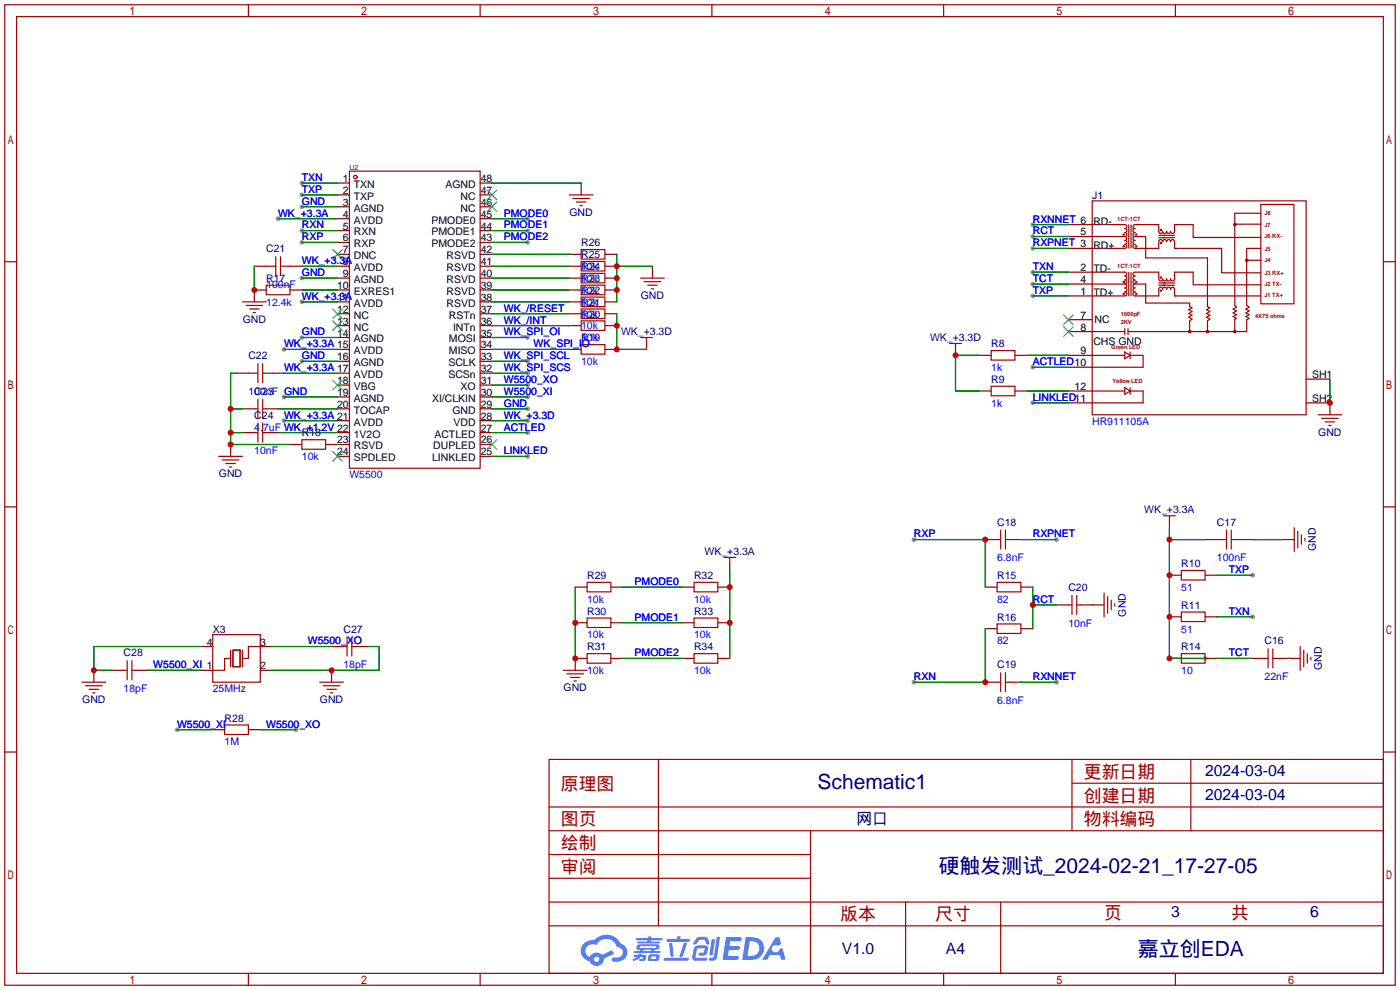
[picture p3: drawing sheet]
<svg xmlns="http://www.w3.org/2000/svg" width="299mm" height="212mm" viewBox="0 0 299 212" stroke-linecap="round" stroke-linejoin="round" font-family="sans-serif">
<g fill="#999">
<circle cx="220.7" cy="63.2" r=".51"/>
<circle cx="220.7" cy="58.2" r=".51"/>
<circle cx="220.7" cy="53.1" r=".51"/>
<circle cx="220.7" cy="60.7" r=".51"/>
<circle cx="220.7" cy="50.5" r=".51"/>
<circle cx="220.7" cy="48" r=".51"/>
<circle cx="220.7" cy="78.5" r=".51"/>
<circle cx="220.7" cy="86.1" r=".51"/>
<circle cx="267.7" cy="122.9" r=".51"/>
<circle cx="267.7" cy="131.8" r=".51"/>
<circle cx="257.6" cy="140.7" r=".51"/>
<circle cx="195.3" cy="115.3" r=".51"/>
<circle cx="195.3" cy="145.8" r=".51"/>
<circle cx="225.8" cy="145.8" r=".51"/>
<circle cx="225.8" cy="115.3" r=".51"/>
<circle cx="64.5" cy="39.1" r=".51"/>
<circle cx="64.5" cy="41.7" r=".51"/>
<circle cx="64.5" cy="44.2" r=".51"/>
<circle cx="59.4" cy="46.7" r=".51"/>
<circle cx="64.5" cy="49.3" r=".51"/>
<circle cx="64.5" cy="51.8" r=".51"/>
<circle cx="64.5" cy="59.4" r=".51"/>
<circle cx="64.5" cy="64.5" r=".51"/>
<circle cx="64.5" cy="72.1" r=".51"/>
<circle cx="60.7" cy="74.7" r=".51"/>
<circle cx="64.5" cy="77.2" r=".51"/>
<circle cx="60.7" cy="84.8" r=".51"/>
<circle cx="60.7" cy="89.9" r=".51"/>
<circle cx="112.8" cy="97.5" r=".51"/>
<circle cx="112.8" cy="92.5" r=".51"/>
<circle cx="112.8" cy="89.9" r=".51"/>
<circle cx="112.8" cy="87.4" r=".51"/>
<circle cx="112.8" cy="84.8" r=".51"/>
<circle cx="112.8" cy="82.3" r=".51"/>
<circle cx="112.8" cy="79.8" r=".51"/>
<circle cx="112.8" cy="77.2" r=".51"/>
<circle cx="112.8" cy="72.1" r=".51"/>
<circle cx="112.8" cy="51.8" r=".51"/>
<circle cx="112.8" cy="49.3" r=".51"/>
<circle cx="112.8" cy="46.7" r=".51"/>
<circle cx="37.8" cy="156" r=".51"/>
<circle cx="63.2" cy="156" r=".51"/>
</g>
<g fill="none" stroke="#a10000" stroke-width=".25">
<path d="M1 1h297.2v209.6h-297.2zM3.6 3.6h292.1v204.4h-292.1zM53.1 1v2.6M102.6 1v2.6M152.1 1v2.6M201.7 1v2.6M251.2 1v2.6M1 55.9h2.6M295.7 55.9h2.5M1 108.3h2.6M295.7 108.3h2.5M1 160.7h2.6"/>
<path d="M117.3 162.3h178.4v45.7h-178.4zM117.3 177.5h178.4M117.3 172.5h178.4M140.7 162.3v35.6M173.2 177.5v30.5M229.1 162.3v15.2M229.1 167.4h66.6M254.5 162.3v15.2M295.7 160.7h2.5M117.3 182.6h55.9M117.3 197.9h178.4M117.3 192.8h178.4"/>
<path d="M117.3 187.7h55.9M193.5 192.8v15.2M213.9 192.8v15.2M53.1 208v2.6M102.6 208v2.6M152.1 208v2.6M201.7 208v2.6M251.2 208v2.6"/>
</g>
<g fill="#5487ff">
<path d="M155.2 200.3h2.6a.48 .48 0 0 1 .7 .4 .48 .48 0 0 1-.6 .4h-1.8l-.2 1.1h1.9a.43 .43 0 0 1 .4 .4 .43 .43 0 0 1-.5 .4h-1.9l-.2 1.3h1.7a.45 .45 0 0 1 .5 .2 .45 .45 0 0 1-.1 .6h-3.3z"/>
<path d="M165.7 200.3h.9l.4 1.5-.8 .3a.84 .84 0 0 0-1.2 .3 .84 .84 0 0 0 .4 1.1 .84 .84 0 0 0 1.1-.4l.1-.2 .6-.3 .7 2.5h-1l-.2-1h-2.1l-.6 1h-1.1z"/>
<path d="M152.1 200.8h.7l-.5 3.1a.36 .36 0 0 1-.3 .3 .36 .36 0 0 1-.4-.3z"/>
<path d="M153.2 200.2h.7l-.6 4.3a1.13 1.13 0 0 1-1.8 .6l.2-.4h.7l.2-.2z"/>
<path d="M148.9 200.6l.6-.4h1a.77 .77 0 0 1 .9 .5l.3 1-.2 .2h-.5l-.3-.9-.2-.2-1 .1-.7 1-.6-.1-.1-.2z"/>
<path d="M148.4 202.4l.6-.3h1.7a.81 .81 0 0 1 .7 .5 .81 .81 0 0 1-.2 .8 .81 .81 0 0 1-.9 .8h-.7a.32 .32 0 0 1-.3-.3 .32 .32 0 0 1 .4-.3h.7l.2-.9-1.6 .1-.4 1.8 2.2 .1a.32 .32 0 0 1 .3 .4 .32 .32 0 0 1-.4 .2h-2.2l-.5-.3-.1-.5z"/>
<path d="M141.9 204.7h5a.33 .33 0 0 1 .3 .3 .33 .33 0 0 1-.3 .3h-4.9l-.2-.1z"/>
<path d="M146.1 201.5h.8l-.7 2a.98 .98 0 0 1-.7 1.1l-.3-.3z"/>
<path d="M143 201.6h.7l.3 2.5a.34 .34 0 0 1-.3 .4 .34 .34 0 0 1-.4-.3z"/>
<path d="M142.5 200.7h2.1l.3-.6h.6l-.1 .6h1.7a.32 .32 0 0 1 .4 .3 .32 .32 0 0 1-.4 .3h-4.5l-.2-.2z"/>
<path d="M135.5 204.1h.9l.1-.3h.6v.3h.8a.82 .82 0 0 1-.5 1.3h-.8v-.4l.7-.1 .1-.3a.68 .68 0 0 0-1 .4l-1.1 .4-.1-.4 .9-.5h-.7z"/>
<path d="M136 200.5h2.4l.1-.3h.7v.3h2.2l.2 .3-.2 .2h-2.3v.2h1.8l.2 .3-.2 .1h-4.5l-.1-.4h2l.1-.2h-2.3l-.1-.2z"/>
<path d="M159.4 200.3l-.8 4.9h1.7a2.5 2.5 0 0 0 3-2.5 2.5 2.5 0 0 0-3.1-2.4zM160.3 201.1a1.61 1.61 0 0 1 2 1.5 1.61 1.61 0 0 1-1.8 1.7h-.7z"/>
<path d="M136.2 202a.55 .55 0 0 0-.2 .8 .55 .55 0 0 0 .7 .2l.1 .3h-1.3v.3l5.4 .1 .3-.2-.2-.2h-1.2l.2-.3a.7 .7 0 0 0 .8-.3 .7 .7 0 0 0 0-.8l-4.2-.1zM136.8 202.3l3.3-.1 .1 .1-.2 .3h-3.2zM137.5 203h1.7l-.2 .3h-1.4z"/>
<path d="M138.6 204.2a1.05 1.05 0 0 0 0 1.2 2.91 2.91 0 0 0 2.2-.2 .98 .98 0 0 0 0-1.2h-1.6zM139.2 204.5l.9-.1 .1 .4-.2 .2-.8-.1z"/>
<path d="M124.9 201.6a2.23 2.23 0 0 0-.7 2.3 2.23 2.23 0 0 0 1.8 1.6 1.58 1.58 0 0 0 1.8 .9 1.58 1.58 0 0 0 1.3-1.5l2.2-1.1-.5-.7-2.1 1a1.65 1.65 0 0 0-2.7 .4 1.45 1.45 0 0 1-.8-1.9 1.45 1.45 0 0 1 2-.7l.3 .1a2.3 2.3 0 0 1 2.3-1.3 2.3 2.3 0 0 1 2 1.7 1.12 1.12 0 0 1 1.3 1 1.12 1.12 0 0 1-1.1 1.2h-.7a.45 .45 0 0 0-.6 .4 .45 .45 0 0 0 .5 .5 2.21 2.21 0 0 0 2.2-.5 2.21 2.21 0 0 0 .5-2.3 2.13 2.13 0 0 0-1.3-1.1 3.3 3.3 0 0 0-5.6-.7l-1.1 .1zM127 205a.57 .57 0 0 1 1.1 0 .57 .57 0 0 1-1.1 0z"/>
</g>
<g fill="none" stroke="#a10000" stroke-width=".25">
<path d="M74.7 36.6h27.9v63.5h-27.9zM56.9 56.9h2M58.9 54.9v4M59.9 56.9h2.1M59.9 54.9v4M121.7 41.7h5M122.4 42.4h3.6M123.2 43.2h2M124 43.9h.5M124.2 58.4h5.1v2.1h-5.1zM124.2 55.9h5.1v2h-5.1zM124.2 53.3h5.1v2.1h-5.1z"/>
<path d="M136.9 59.4h5.1M233.4 42.9h45.7v45.7h-45.7zM233.4 48h7a.42 .42 0 0 1 .4 .4 .42 .42 0 0 1-.4 .4 .43 .43 0 0 1 .4 .5 .43 .43 0 0 1-.4 .4 .43 .43 0 0 1 .4 .4 .43 .43 0 0 1-.4 .4M233.4 58.2h7a.42 .42 0 0 1 .4 .4 .42 .42 0 0 1-.4 .4 .43 .43 0 0 1 .4 .4 .43 .43 0 0 1-.4 .5 .43 .43 0 0 1 .4 .4 .43 .43 0 0 1-.4 .4M233.4 50.5h7M240.4 50.5a.42 .42 0 0 1 .4 .5 .42 .42 0 0 1-.4 .4 .43 .43 0 0 1 .4 .4 .43 .43 0 0 1-.4 .4 .43 .43 0 0 1 .4 .5 .43 .43 0 0 1-.4 .4h-7M241.2 48.1v4.9M241.2 58.2v5M241.7 48.1v4.9M241.7 58.2v5M242.6 50.5h2.2M242.6 50.5a.42 .42 0 0 0-.5 .5 .42 .42 0 0 0 .5 .4 .43 .43 0 0 0-.5 .4 .43 .43 0 0 0 .5 .4 .43 .43 0 0 0-.5 .5 .43 .43 0 0 0 .5 .4h5v-1.4a.42 .42 0 0 1 .5-.5 .42 .42 0 0 1 .4 .5 .43 .43 0 0 1 .4-.5 .43 .43 0 0 1 .4 .5 .43 .43 0 0 1 .5-.5 .43 .43 0 0 1 .4 .5"/>
<path d="M244.9 50.6v4.5h13.2v10.4l.5 .3-.7 .4 .7 .4-.7 .4 .7 .4-.7 .4 .7 .4-.5 .4v2.3M247.6 50.8h3.4M247.6 50.3h3.4M250.2 49.4a.42 .42 0 0 0 .4 .5 .42 .42 0 0 0 .4-.5v-1.4h4v2.8h14.5M250.2 59.6a.42 .42 0 0 0 .4 .5 .42 .42 0 0 0 .4-.5v-1.4h4v2.7h14.5M250.2 51.7a.42 .42 0 0 1 .4-.5 .42 .42 0 0 1 .4 .5v1.4h10.1v5.2h8.4M250.2 49.4a.43 .43 0 0 1-.4 .5 .43 .43 0 0 1-.5-.5 .43 .43 0 0 1-.4 .5 .43 .43 0 0 1-.4-.5 .42 .42 0 0 1-.4 .5 .42 .42 0 0 1-.5-.5v-1.4h-5a.42 .42 0 0 0-.5 .4 .42 .42 0 0 0 .5 .4 .43 .43 0 0 0-.5 .5 .43 .43 0 0 0 .5 .4 .43 .43 0 0 0-.5 .4 .43 .43 0 0 0 .5 .4M250.2 59.6a.43 .43 0 0 1-.4 .5 .43 .43 0 0 1-.5-.5 .43 .43 0 0 1-.4 .5 .43 .43 0 0 1-.4-.5 .42 .42 0 0 1-.4 .5 .42 .42 0 0 1-.5-.5v-1.4h-5a.42 .42 0 0 0-.5 .4 .42 .42 0 0 0 .5 .4 .43 .43 0 0 0-.5 .4 .43 .43 0 0 0 .5 .5 .43 .43 0 0 0-.5 .4 .43 .43 0 0 0 .5 .4M263.9 47.9h5.6M266.4 55.6h3.1M269.5 43.7h7v21.2h-7zM269.5 53.1h-3.1v12.2l.6 .3-.7 .5 .7 .3-.7 .5 .7 .4-.7 .3 .7 .5-.6 .2v2.6h-25.3"/>
<path d="M269.5 45.6h-5.6v19.7l.4 .3-.7 .5 .7 .3-.7 .5 .7 .4-.7 .3 .7 .5-.4 .1v2.7M51.8 64.5h5.1M52.6 65.3h3.5M53.1 79.8h2M53.3 66h2.1M54.1 66.8h.5M55.1 77.7v4.1M56.1 79.8h2.1M56.1 77.7v4.1M56.9 61h5.1v2h-5.1zM124.2 73.7h5.1v2h-5.1zM124.2 68.6h5.1v2h-5.1z"/>
<path d="M124.2 66h5.1v2.1h-5.1zM124.2 63.5h5.1v2h-5.1zM124.2 61h5.1v2h-5.1zM136.9 72.1h2.5M137.7 60.2h3.5M138.2 72.1v1.3M138.4 61h2.1M139.2 61.7h.5M202.9 73.4h2.6M204.2 73.4v1.3M211.8 74.9h5.1v2.1h-5.1zM233.4 70.9h7"/>
<path d="M233.4 75.9h7M233.4 60.7h7M240.4 60.7a.42 .42 0 0 1 .4 .4 .42 .42 0 0 1-.4 .4 .43 .43 0 0 1 .4 .5 .43 .43 0 0 1-.4 .4 .43 .43 0 0 1 .4 .4 .43 .43 0 0 1-.4 .4h-7M240.4 70.2v1.3M240.4 75.2l1.1 .7-1.1 .8zM241.1 70.2v1.3M241.5 75.9h2.8v2.6h-10.9M241.5 75.2v1.5M242.6 60.7h2.2M242.6 60.7a.42 .42 0 0 0-.5 .4 .42 .42 0 0 0 .5 .4 .43 .43 0 0 0-.5 .5 .43 .43 0 0 0 .5 .4 .43 .43 0 0 0-.5 .4 .43 .43 0 0 0 .5 .4h5v-1.4a.42 .42 0 0 1 .5-.4 .42 .42 0 0 1 .4 .4 .43 .43 0 0 1 .4-.4 .43 .43 0 0 1 .4 .4 .43 .43 0 0 1 .5-.4 .43 .43 0 0 1 .4 .4M244.9 60.7v4.1h9.4v.7l.5 .3-.7 .4 .7 .4-.7 .4 .7 .4-.7 .4 .7 .4-.5 .4v2.3M247.6 61h3.4"/>
<path d="M247.6 60.5h3.4M250.2 61.8a.42 .42 0 0 1 .4-.4 .42 .42 0 0 1 .4 .4v1.5l18.5-.1M46.7 97.5h5.1M47.5 98.3h3.6M48.3 99.1h2M49 99.8h.5M54.4 87.4h.7M54.4 92.5h.7M55.1 85.3v4.1M55.1 90.4v4.1M56.1 85.3v4.1M56.1 90.4v4.1"/>
<path d="M56.1 87.4h.8M56.1 92.5h.8M64.5 94h5.1v2h-5.1zM211.8 82.5h5.1v2.1h-5.1zM233.4 83.6h7M240.4 82.8l1.1 .8-1.1 .7zM241.5 82.8v1.5M241.5 83.6h2.8v2.5h-10.9M281.7 88.6h5.1M282.4 89.4h3.6M283.2 90.2h2M284 90.9h.5"/>
<path d="M154.7 119.1h2.5M156 119.1v1.3M213.1 115.3h.8M213.9 113.3v4M214.9 115.3h.7M214.9 113.3v4M248.7 110.2h2.5M249.9 110.2v1.3M260.1 115.3h2M262.1 113.3v4M263.1 115.3h2.1M263.1 113.3v4"/>
<path d="M276.6 112.8v5.1M277.4 113.5v3.6M278.1 114.3v2M278.9 115.1v.5M45.5 135.6h10.1v10.2h-10.1zM49.3 138.9v3.6M49.8 138.9h1.5v3.6h-1.5zM51.8 138.9v3.6M55.6 138.2h-2.5v2.5h-1M73.4 138.2h.8M74.2 136.1v4.1M75.2 136.1v4.1"/>
<path d="M75.2 138.2h.7M125.5 124.5h5.1v2h-5.1zM125.5 132.1h5.1v2h-5.1zM125.5 139.7h5.1v2h-5.1zM148.3 124.5h5.1v2h-5.1zM148.3 132.1h5.1v2h-5.1zM148.3 139.7h5.1v2h-5.1zM213.1 124.5h5.1v2h-5.1zM213.1 133.4h5.1v2h-5.1zM228.3 129.3h.8M229.1 127.3v4M230.1 127.3v4"/>
<path d="M230.1 129.3h.8M236 126.7v5.1M236.7 127.5v3.6M237.5 128.3v2M238.3 129v.5M252.5 121.9h5.1v2.1h-5.1zM252.5 130.8h5.1v2h-5.1zM252.5 139.7h5.1v2h-5.1zM271 138.7v4M272 138.7v4M277.9 138.2v5.1M278.6 138.9v3.6"/>
<path d="M279.4 139.7v2M17.5 145.8h5.1M18.3 146.6h3.5M19 147.3h2.1M19.8 148.1h.5M26.4 143.3h.8M27.2 141.2v4.1M28.2 141.2v4.1M28.2 143.3h.8M48 154.9h5.1v2.1h-5.1zM49 140.7h-1v2.6h-2.5M68.3 145.8h5.1"/>
<path d="M69.1 146.6h3.5M69.8 147.3h2.1M70.6 148.1h.5M120.4 143.3h5.1M121.2 144h3.5M121.9 144.8h2.1M122.7 145.5h.5M213.1 145.8h.8M213.9 143.8v4M214.9 143.8v4M214.9 145.8h.7M270.3 140.7h.7"/>
<path d="M272 140.7h.8M280.2 140.5v.5"/>
<circle cx="75.9" cy="37.8" r=".38"/>
<circle cx="240.2" cy="50.1" r=".13"/>
<circle cx="240.2" cy="52.7" r=".13"/>
<circle cx="242.8" cy="50.1" r=".13"/>
<circle cx="242.8" cy="52.7" r=".13"/>
<circle cx="248.1" cy="51.9" r=".13"/>
<circle cx="248.1" cy="59.3" r=".13"/>
<circle cx="248.1" cy="49.1" r=".13"/>
<circle cx="263.9" cy="48" r=".25"/>
<circle cx="266.4" cy="55.6" r=".25"/>
<circle cx="240.2" cy="62.8" r=".13"/>
<circle cx="240.2" cy="60.3" r=".13"/>
<circle cx="242.8" cy="62.8" r=".13"/>
<circle cx="242.8" cy="60.3" r=".13"/>
<circle cx="248.1" cy="62.1" r=".13"/>
<circle cx="254.3" cy="70.9" r=".25"/>
<circle cx="258.1" cy="70.9" r=".25"/>
<circle cx="263.9" cy="70.9" r=".25"/>
</g>
<g fill="none" stroke="#870000" stroke-width=".25">
<path d="M72.1 39.1h2.6M102.6 39.1h2.6M124.2 39.1v2.6M54.4 56.9h2.5M62 56.9h2.5M72.1 41.7h2.6M72.1 44.2h2.6M72.1 46.7h2.6M72.1 49.3h2.6M72.1 51.8h2.6M72.1 54.4h2.6M72.1 56.9h2.6"/>
<path d="M72.1 59.4h2.6M102.6 41.7h2.6M102.6 44.2h2.6M102.6 46.7h2.6M102.6 49.3h2.6M102.6 51.8h2.6M102.6 54.4h2.6M102.6 56.9h2.6M102.6 59.4h2.6M121.7 54.4h2.5M121.7 56.9h2.5M121.7 59.4h2.5"/>
<path d="M129.3 54.4h2.5M129.3 56.9h2.5M129.3 59.4h2.5M139.4 56.9v2.5M228.3 48h5.1M228.3 50.5h5.1M228.3 53.1h5.1M228.3 58.2h5.1M50.5 79.8h2.6M56.9 62h-2.5v2.5M58.2 79.8h2.5M62 62h2.5"/>
<path d="M72.1 62h2.6M72.1 64.5h2.6M72.1 67.1h2.6M72.1 69.6h2.6M72.1 72.1h2.6M72.1 74.7h2.6M72.1 77.2h2.6M72.1 79.8h2.6M102.6 62h2.6M102.6 64.5h2.6M102.6 67.1h2.6M102.6 69.6h2.6"/>
<path d="M102.6 72.1h2.6M102.6 74.7h2.6M102.6 77.2h2.6M102.6 79.8h2.6M121.7 62h2.5M121.7 64.5h2.5M121.7 67.1h2.5M121.7 69.6h2.5M121.7 74.7h2.5M129.3 62h2.5M129.3 64.5h2.5M129.3 67.1h2.5"/>
<path d="M129.3 69.6h2.5M129.3 74.7h2.5M138.2 73.4v1.3M204.2 74.7v1.2M209.3 75.9h2.5M216.9 75.9h2.6M228.3 63.2h5.1M228.3 60.7h5.1M228.3 68.3h5.1M228.3 70.9h5.1M228.3 75.9h5.1M228.3 78.5h5.1"/>
<path d="M49.3 95v2.5M51.8 87.4h2.6M51.8 92.5h2.6M56.9 87.4h2.5M56.9 92.5h2.5M62 95h2.5M69.6 95h5.1M72.1 82.3h2.6M72.1 84.8h2.6M72.1 87.4h2.6M72.1 89.9h2.6M72.1 92.5h2.6"/>
<path d="M72.1 97.5h2.6M102.6 82.3h2.6M102.6 84.8h2.6M102.6 87.4h2.6M102.6 89.9h2.6M102.6 92.5h2.6M102.6 95h2.6M102.6 97.5h2.6M209.3 83.6h2.5M216.9 83.6h2.6M228.3 86.1h5.1M228.3 83.6h5.1"/>
<path d="M279.1 86.1h5.1v2.5M279.1 81h5.1M210.6 115.3h2.5M215.6 115.3h2.6M249.9 111.5v1.3M257.6 115.3h2.5M265.2 115.3h2.5M274.1 115.3h2.5M42.9 138.2h2.6M55.6 138.2h2.6M70.9 138.2h2.5M75.9 138.2h2.6"/>
<path d="M122.9 125.5h2.6M122.9 133.1h2.6M130.6 125.5h2.5M130.6 133.1h2.5M145.8 125.5h2.5M145.8 133.1h2.5M153.4 125.5h2.6M153.4 133.1h2.6M156 120.4v1.3M210.6 125.5h2.5M210.6 134.4h2.5M218.2 125.5h2.5"/>
<path d="M218.2 134.4h2.5M225.8 129.3h2.5M230.9 129.3h5.1M249.9 122.9h2.6M249.9 131.8h2.6M257.6 122.9h2.5M257.6 131.8h2.5M20.1 143.3v2.5M23.9 143.3h2.5M29 143.3h2.5M42.9 143.3h2.6M45.5 156h2.5"/>
<path d="M53.1 156h2.5M55.6 143.3h2.6M70.9 143.3v2.5M125.5 140.7h-2.6v2.6M130.6 140.7h2.5M145.8 140.7h2.5M153.4 140.7h2.6M210.6 145.8h2.5M215.6 145.8h2.6M249.9 140.7h2.6M257.6 140.7h2.5M267.7 140.7h2.6"/>
<path d="M272.8 140.7h5.1"/>
</g>
<g fill="none" stroke="#3c3" stroke-width=".25">
<path d="M71.1 53.3l2.1 2.1M73.2 53.3l-2.1 2.1M104.1 43.2l2.1 2M104.1 40.6l2.1 2.1M106.2 43.2l-2.1 2M106.2 40.6l-2.1 2.1M71.1 66l2.1 2.1M71.1 68.6l2.1 2M73.2 66l-2.1 2.1M73.2 68.6l-2.1 2M227.3 67.3l2.1 2M227.3 69.8l2.1 2.1"/>
<path d="M229.4 67.3l-2.1 2M229.4 69.8l-2.1 2.1M71.1 81.3l2.1 2M71.1 96.5l2.1 2.1M73.2 81.3l-2.1 2M73.2 96.5l-2.1 2.1M104.1 94l2.1 2M106.2 94l-2.1 2"/>
</g>
<g fill="none" stroke="#008700" stroke-width=".25">
<path d="M64.5 39.1h7.6M105.2 39.1h19M54.4 56.9v5.1M59.4 46.7h12.7M64.5 41.7h7.6M64.5 44.2h7.6M64.5 49.3h7.6M64.5 51.8h7.6M64.5 56.9h7.6M64.5 59.4h7.6M105.2 46.7h7.6M105.2 49.3h7.6"/>
<path d="M105.2 51.8h7.6M105.2 56.9h16.5M105.2 59.4h16.5M105.2 54.4h16.5M131.8 56.9h7.6M131.8 54.4v10.1M220.7 58.2h7.6M220.7 53.1h7.6M220.7 50.5h7.6M220.7 48h7.6M50.5 79.8h-1.2v15.2h12.7M60.7 74.7h11.4"/>
<path d="M60.7 79.8h11.4M64.5 62h7.6M64.5 64.5h7.6M64.5 72.1h7.6M64.5 77.2h7.6M105.2 62h16.5M105.2 64.5h16.5M105.2 72.1h7.6M105.2 74.7h16.5M105.2 77.2h7.6M105.2 79.8h7.6M105.2 69.6h16.5"/>
<path d="M105.2 67.1h16.5M131.8 67.1v7.6h6.4M209.3 75.9h-5.1v7.7h5.1M219.5 75.9h8.8M220.7 63.2h7.6M220.7 60.7h7.6M220.7 78.5h7.6M49.3 87.4h2.5M49.3 92.5h2.5M59.4 87.4h12.7M59.4 92.5h12.7M60.7 84.8h11.4"/>
<path d="M60.7 89.9h11.4M72.1 95h.1M105.2 84.8h7.6M105.2 87.4h7.6M105.2 89.9h7.6M105.2 92.5h7.6M105.2 97.5h7.6M105.2 82.3h7.6M219.5 83.6h8.8M220.7 86.1h7.6M284.2 81v5.1M195.3 115.3h15.3v10.2"/>
<path d="M218.2 115.3h7.6M249.9 112.8v27.9h7.7M249.9 115.3h7.7M267.7 115.3h6.4M42.9 138.2h-22.8v5.1h3.8M58.2 138.2h12.7M78.5 138.2h2.5v5.1h-22.8M122.9 125.5v15.2M133.1 125.5h12.7M133.1 133.1h12.7M156 121.7v19M210.6 134.4v11.4h-15.3"/>
<path d="M220.7 125.5v8.9M220.7 129.3h5.1M233.4 129.3h.1M260.1 122.9h7.6M260.1 131.8h7.6M31.5 143.3h11.4M37.8 156h7.7M55.6 156h7.6M133.1 140.7h12.7M218.2 145.8h7.6M260.1 140.7h7.6M275.3 140.7h.1"/>
</g>
<g fill="#c00">
<circle cx="284.2" cy="86.1" r=".63"/>
<circle cx="204.2" cy="75.9" r=".63"/>
<circle cx="249.9" cy="131.8" r=".63"/>
<circle cx="249.9" cy="122.9" r=".63"/>
<circle cx="249.9" cy="140.7" r=".63"/>
<circle cx="249.9" cy="115.3" r=".63"/>
<circle cx="220.7" cy="129.3" r=".63"/>
<circle cx="210.6" cy="115.3" r=".63"/>
<circle cx="210.6" cy="145.8" r=".63"/>
<circle cx="54.4" cy="62" r=".63"/>
<circle cx="49.3" cy="92.5" r=".63"/>
<circle cx="49.3" cy="87.4" r=".63"/>
<circle cx="49.3" cy="95" r=".63"/>
<circle cx="131.8" cy="74.7" r=".63"/>
<circle cx="131.8" cy="69.6" r=".63"/>
<circle cx="131.8" cy="56.9" r=".63"/>
<circle cx="131.8" cy="59.4" r=".63"/>
<circle cx="131.8" cy="62" r=".63"/>
<circle cx="70.9" cy="143.3" r=".63"/>
<circle cx="20.1" cy="143.3" r=".63"/>
<circle cx="122.9" cy="133.1" r=".63"/>
<circle cx="122.9" cy="140.7" r=".63"/>
<circle cx="156" cy="133.1" r=".63"/>
<circle cx="156" cy="125.5" r=".63"/>
</g>
<g font-size="4.5" fill="#000080">
<text x="174.7" y="168.7">Schematic1</text>
<text x="200.6" y="186.5">硬触发测试_2024-02-21_17-27-05</text>
<text x="243.2" y="204.3">嘉立创EDA</text>
</g>
<g font-size="3.8" fill="#a00000">
<text x="231.6" y="166.2">更新日期</text>
<text x="119.9" y="168.8">原理图</text>
<text x="231.6" y="171.3">创建日期</text>
<text x="119.9" y="176.4">图页</text>
<text x="231.6" y="176.4">物料编码</text>
<text x="119.9" y="181.5">绘制</text>
<text x="119.9" y="186.6">审阅</text>
<text x="179.6" y="196.7">版本</text>
<text x="199.9" y="196.7">尺寸</text>
<text x="236" y="196.5">页</text>
<text x="263.1" y="196.5">共</text>
</g>
<g font-size="3.4" fill="#000080">
<text x="257.6" y="165.9">2024-03-04</text>
<text x="257.6" y="170.9">2024-03-04</text>
<text x="183.1" y="176">网口</text>
<text x="250.3" y="196.1">3</text>
<text x="280" y="196.1">6</text>
<text x="179.9" y="204">V1.0</text>
<text x="202.2" y="204">A4</text>
</g>
<g font-size="2.2" fill="#00f">
<text x="64.5" y="38.7">TXN</text>
<text x="64.5" y="41.2">TXP</text>
<text x="59.4" y="46.3">WK_+3.3A</text>
<text x="64.5" y="43.7">GND</text>
<text x="107.7" y="46.3">PMODE0</text>
<text x="220.7" y="47.6">RXNNET 6</text>
<text x="64.5" y="48.8">RXN</text>
<text x="64.5" y="51.4">RXP</text>
<text x="107.7" y="51.4">PMODE2</text>
<text x="107.7" y="48.8">PMODE1</text>
<text x="220.7" y="52.6">RXPNET 3</text>
<text x="220.7" y="50.1">RCT</text>
<text x="64.5" y="56.4">WK_+3.3A</text>
<text x="64.5" y="59">GND</text>
<text x="124.2" y="57.7">10k</text>
<text x="220.7" y="57.7">TXN</text>
<text x="56.9" y="61.5">100nF</text>
<text x="56.9" y="65.3">12.4k</text>
<text x="64.5" y="64.1">WK_+3.3A</text>
<text x="124.2" y="65.3">10k</text>
<text x="124.2" y="62.8">10k</text>
<text x="124.2" y="60.3">10k</text>
<text x="220.7" y="62.8">TXP</text>
<text x="220.7" y="60.3">TCT</text>
<text x="64.5" y="71.7">GND</text>
<text x="107.7" y="71.7">WK_SPI_OI</text>
<text x="107.7" y="69.1">WK_/INT</text>
<text x="107.7" y="66.6">WK_/RESET</text>
<text x="124.2" y="70.4">10k</text>
<text x="124.2" y="67.9">10k</text>
<text x="60.7" y="74.2">WK_+3.3A 15</text>
<text x="64.5" y="76.8">GND</text>
<text x="107.7" y="76.8">WK_SPI_SCL</text>
<text x="114" y="74.2">WK_SPI_IO</text>
<text x="124.2" y="73">10k</text>
<text x="60.7" y="79.3">WK_+3.3A 17</text>
<text x="107.7" y="81.8">W5500_XO</text>
<text x="107.7" y="79.3">WK_SPI_SCS</text>
<text x="124.2" y="78">10k</text>
<text x="211.8" y="79.3">1k</text>
<text x="220.7" y="78">ACTLED10</text>
<text x="53.1" y="84.4">100nF GND</text>
<text x="60.7" y="89.5">WK_+3.3A 21</text>
<text x="107.7" y="89.5">WK_+3.3D</text>
<text x="107.7" y="86.9">GND</text>
<text x="107.7" y="84.4">W5500_XI</text>
<text x="211.8" y="86.9">1k</text>
<text x="220.7" y="85.7">LINKLED11</text>
<text x="54.4" y="92">4.7uF WK_+1.2V 22</text>
<text x="107.7" y="92">ACTLED</text>
<text x="233.4" y="90.7">HR911105A</text>
<text x="54.4" y="97.1">10nF</text>
<text x="64.5" y="98.4">10k</text>
<text x="107.7" y="97.1">LINKLED</text>
<text x="74.7" y="102.2">W5500</text>
<text x="195.3" y="114.9">RXP</text>
<text x="213.1" y="119.9">6.8nF</text>
<text x="220.7" y="114.9">RXPNET</text>
<text x="260.1" y="119.9">100nF</text>
<text x="135.6" y="125">PMODE0</text>
<text x="262.6" y="122.5">TXP</text>
<text x="125.5" y="128.8">10k</text>
<text x="148.3" y="128.8">10k</text>
<text x="213.1" y="128.8">82</text>
<text x="220.7" y="128.8">RCT</text>
<text x="252.5" y="126.3">51</text>
<text x="262.6" y="131.4">TXN</text>
<text x="65.8" y="137.7">W5500_XO</text>
<text x="125.5" y="136.5">10k</text>
<text x="135.6" y="132.6">PMODE1</text>
<text x="148.3" y="136.5">10k</text>
<text x="213.1" y="137.7">82</text>
<text x="228.3" y="133.9">10nF</text>
<text x="252.5" y="135.2">51</text>
<text x="32.8" y="142.8">W5500_XI 1</text>
<text x="73.4" y="142.8">18pF</text>
<text x="135.6" y="140.3">PMODE2</text>
<text x="262.6" y="140.3">TCT</text>
<text x="26.4" y="147.9">18pF</text>
<text x="45.5" y="147.9">25MHz</text>
<text x="125.5" y="144.1">10k</text>
<text x="148.3" y="144.1">10k</text>
<text x="195.3" y="145.3">RXN</text>
<text x="220.7" y="145.3">RXNNET</text>
<text x="252.5" y="144.1">10</text>
<text x="270.3" y="145.3">22nF</text>
<text x="37.8" y="155.5">W5500_XI</text>
<text x="56.9" y="155.5">W5500_XO</text>
<text x="213.1" y="150.4">6.8nF</text>
<text x="48" y="159.3">1M</text>
</g>
<g font-size="2.2">
<text x="73.3" y="38.9">1</text>
<text x="73.3" y="41.4">2</text>
<text x="75.6" y="40.2">TXN</text>
<text x="95.2" y="40.2">AGND</text>
<text x="102.7" y="41.4">47</text>
<text x="102.7" y="38.9">48</text>
<text x="73.3" y="44">3</text>
<text x="73.3" y="46.5">4</text>
<text x="75.6" y="42.7">TXP</text>
<text x="75.6" y="45.3">AGND</text>
<text x="75.6" y="47.8">AVDD</text>
<text x="92.2" y="47.8">PMODE0</text>
<text x="98.4" y="45.3">NC</text>
<text x="98.4" y="42.7">NC</text>
<text x="102.7" y="46.5">45</text>
<text x="102.7" y="44">46</text>
<text x="73.3" y="49.1">5</text>
<text x="73.3" y="51.6">6</text>
<text x="75.6" y="50.3">RXN</text>
<text x="75.6" y="52.9">RXP</text>
<text x="92.2" y="52.9">PMODE2</text>
<text x="92.2" y="50.3">PMODE1</text>
<text x="102.7" y="51.6">43</text>
<text x="102.7" y="49.1">44</text>
<text x="230.9" y="50.3">5</text>
<text x="233.7" y="48">RD-</text>
<text x="233.7" y="53.1">RD+</text>
<text x="73.3" y="54.1">7</text>
<text x="73.3" y="56.7">8</text>
<text x="73.3" y="59.2">9</text>
<text x="75.6" y="55.4">DNC</text>
<text x="75.6" y="58">AVDD</text>
<text x="95.5" y="58">RSVD</text>
<text x="95.5" y="55.4">RSVD</text>
<text x="102.7" y="59.2">40</text>
<text x="102.7" y="56.7">41</text>
<text x="102.7" y="54.1">42</text>
<text x="230.9" y="58">2</text>
<text x="233.7" y="58.2">TD-</text>
<text x="72.1" y="61.8">10</text>
<text x="72.1" y="64.3">11</text>
<text x="75.6" y="60.5">AGND</text>
<text x="75.6" y="63">EXRES1</text>
<text x="75.6" y="65.6">AVDD</text>
<text x="95.5" y="65.6">RSVD</text>
<text x="95.5" y="63">RSVD</text>
<text x="95.5" y="60.5">RSVD</text>
<text x="102.7" y="64.3">38</text>
<text x="102.7" y="61.8">39</text>
<text x="230.9" y="63">1</text>
<text x="230.9" y="60.5">4</text>
<text x="233.7" y="63.3">TD+</text>
<text x="72.1" y="66.8">12</text>
<text x="72.1" y="69.4">13</text>
<text x="72.1" y="71.9">14</text>
<text x="75.6" y="68.1">NC</text>
<text x="75.6" y="70.7">NC</text>
<text x="95.9" y="68.1">RSTn</text>
<text x="96.8" y="70.7">INTn</text>
<text x="102.7" y="71.9">35</text>
<text x="102.7" y="69.4">36</text>
<text x="102.7" y="66.8">37</text>
<text x="230.9" y="68.1">7</text>
<text x="230.9" y="70.7">8</text>
<text x="233.9" y="69.1">NC</text>
<text x="72.1" y="77">16</text>
<text x="75.6" y="73.2">AGND</text>
<text x="75.6" y="75.7">AVDD</text>
<text x="95.9" y="75.7">MISO</text>
<text x="95.9" y="73.2">MOSI</text>
<text x="102.7" y="77">33</text>
<text x="102.7" y="74.5">34</text>
<text x="230.9" y="75.7">9</text>
<text x="233.7" y="73.7">CHS GND</text>
<text x="72.1" y="82.1">18</text>
<text x="75.6" y="78.3">AGND</text>
<text x="75.6" y="80.8">AVDD</text>
<text x="75.6" y="83.4">VBG</text>
<text x="95.8" y="80.8">SCSn</text>
<text x="95.8" y="78.3">SCLK</text>
<text x="98.4" y="83.4">XO</text>
<text x="102.7" y="82.1">31</text>
<text x="102.7" y="79.5">32</text>
<text x="229.7" y="83.4">12</text>
<text x="280.4" y="80.8">SH1</text>
<text x="72.1" y="84.6">19</text>
<text x="72.1" y="87.2">20</text>
<text x="75.6" y="85.9">AGND</text>
<text x="75.6" y="88.4">TOCAP</text>
<text x="92.3" y="85.9">XI/CLKIN</text>
<text x="96.7" y="88.4">GND</text>
<text x="102.7" y="89.7">28</text>
<text x="102.7" y="87.2">29</text>
<text x="102.7" y="84.6">30</text>
<text x="280.4" y="85.9">SH2</text>
<text x="72.1" y="94.8">23</text>
<text x="75.6" y="91">AVDD</text>
<text x="75.6" y="93.5">1V2O</text>
<text x="92.8" y="93.5">ACTLED</text>
<text x="96.9" y="91">VDD</text>
<text x="102.7" y="94.8">26</text>
<text x="102.7" y="92.2">27</text>
<text x="72.1" y="97.3">24</text>
<text x="75.6" y="96.1">RSVD</text>
<text x="75.6" y="98.6">SPDLED</text>
<text x="92.3" y="98.6">LINKLED</text>
<text x="92.6" y="96.1">DUPLED</text>
<text x="102.7" y="97.3">25</text>
<text x="44.2" y="138">4</text>
<text x="55.6" y="138">3</text>
<text x="55.6" y="143">2</text>
</g>
<g font-size="2.2" fill="#000080">
<text x="121.7" y="46.1">GND</text>
<text x="233.4" y="42.5">J1</text>
<text x="56.9" y="53.9">C21</text>
<text x="124.2" y="52.6">R26</text>
<text x="124.2" y="57.7">R24</text>
<text x="124.2" y="55.2">R25</text>
<text x="56.9" y="60.3">R17</text>
<text x="124.2" y="65.3">R21</text>
<text x="124.2" y="62.8">R22</text>
<text x="124.2" y="60.3">R23</text>
<text x="137" y="63.9">GND</text>
<text x="51.9" y="69">GND</text>
<text x="124.2" y="67.9">R20</text>
<text x="132.7" y="71.5">WK_+3.3D</text>
<text x="53.1" y="76.8">C22</text>
<text x="124.2" y="73">R19</text>
<text x="198.8" y="72.8">WK_+3.3D</text>
<text x="211.8" y="74.2">R8</text>
<text x="211.8" y="81.8">R9</text>
<text x="54.4" y="84.4">C23</text>
<text x="54.4" y="89.5">C24</text>
<text x="64.5" y="93.3">R18</text>
<text x="281.7" y="93.1">GND</text>
<text x="46.8" y="102">GND</text>
<text x="213.1" y="112.3">C18</text>
<text x="244.5" y="109.6">WK_+3.3A</text>
<text x="260.1" y="112.3">C17</text>
<text x="150.6" y="118.5">WK_+3.3A</text>
<text x="281.2" y="117.8" transform="rotate(-90 281.2 117.8)">GND</text>
<text x="125.5" y="123.8">R29</text>
<text x="148.3" y="123.8">R32</text>
<text x="213.1" y="123.8">R15</text>
<text x="252.5" y="121.2">R10</text>
<text x="125.5" y="131.4">R30</text>
<text x="148.3" y="131.4">R33</text>
<text x="228.3" y="126.3">C20</text>
<text x="240.6" y="131.8" transform="rotate(-90 240.6 131.8)">GND</text>
<text x="252.5" y="130.1">R11</text>
<text x="45.5" y="135.2">X3</text>
<text x="73.4" y="135.2">C27</text>
<text x="213.1" y="132.6">R16</text>
<text x="270.3" y="137.7">C16</text>
<text x="26.4" y="140.3">C28</text>
<text x="125.5" y="139">R31</text>
<text x="148.3" y="139">R34</text>
<text x="213.1" y="142.8">C19</text>
<text x="252.5" y="139">R14</text>
<text x="282.5" y="143.2" transform="rotate(-90 282.5 143.2)">GND</text>
<text x="120.4" y="147.7">GND</text>
<text x="17.6" y="150.3">GND</text>
<text x="48" y="154.2">R28</text>
<text x="68.4" y="150.3">GND</text>
</g>
<text font-size="1.5" fill="#000080" x="74.7" y="36.3">U2</text>
<g font-size="1.2" fill="#a00000">
<text x="238.8" y="47.2">1CT:1CT</text>
<text x="270.3" y="45.9">J8</text>
<text x="270.3" y="48.5">J7</text>
<text x="270.3" y="53.5">J5</text>
<text x="270.3" y="51">J6 RX-</text>
<text x="238.8" y="57.4">1CT:1CT</text>
<text x="270.3" y="56.1">J4</text>
<text x="270.3" y="58.8">J3 RX+</text>
<text x="270.3" y="61.2">J2 TX-</text>
<text x="270.3" y="63.4">J1 TX+</text>
<text x="239.5" y="67.5">1000pF</text>
<text x="239.5" y="69.2">2KV</text>
<text x="268.2" y="68">4X75 ohms</text>
<text x="237.5" y="74.6">Green LED</text>
<text x="237.8" y="81.9">Yellow LED</text>
</g>
</svg>
